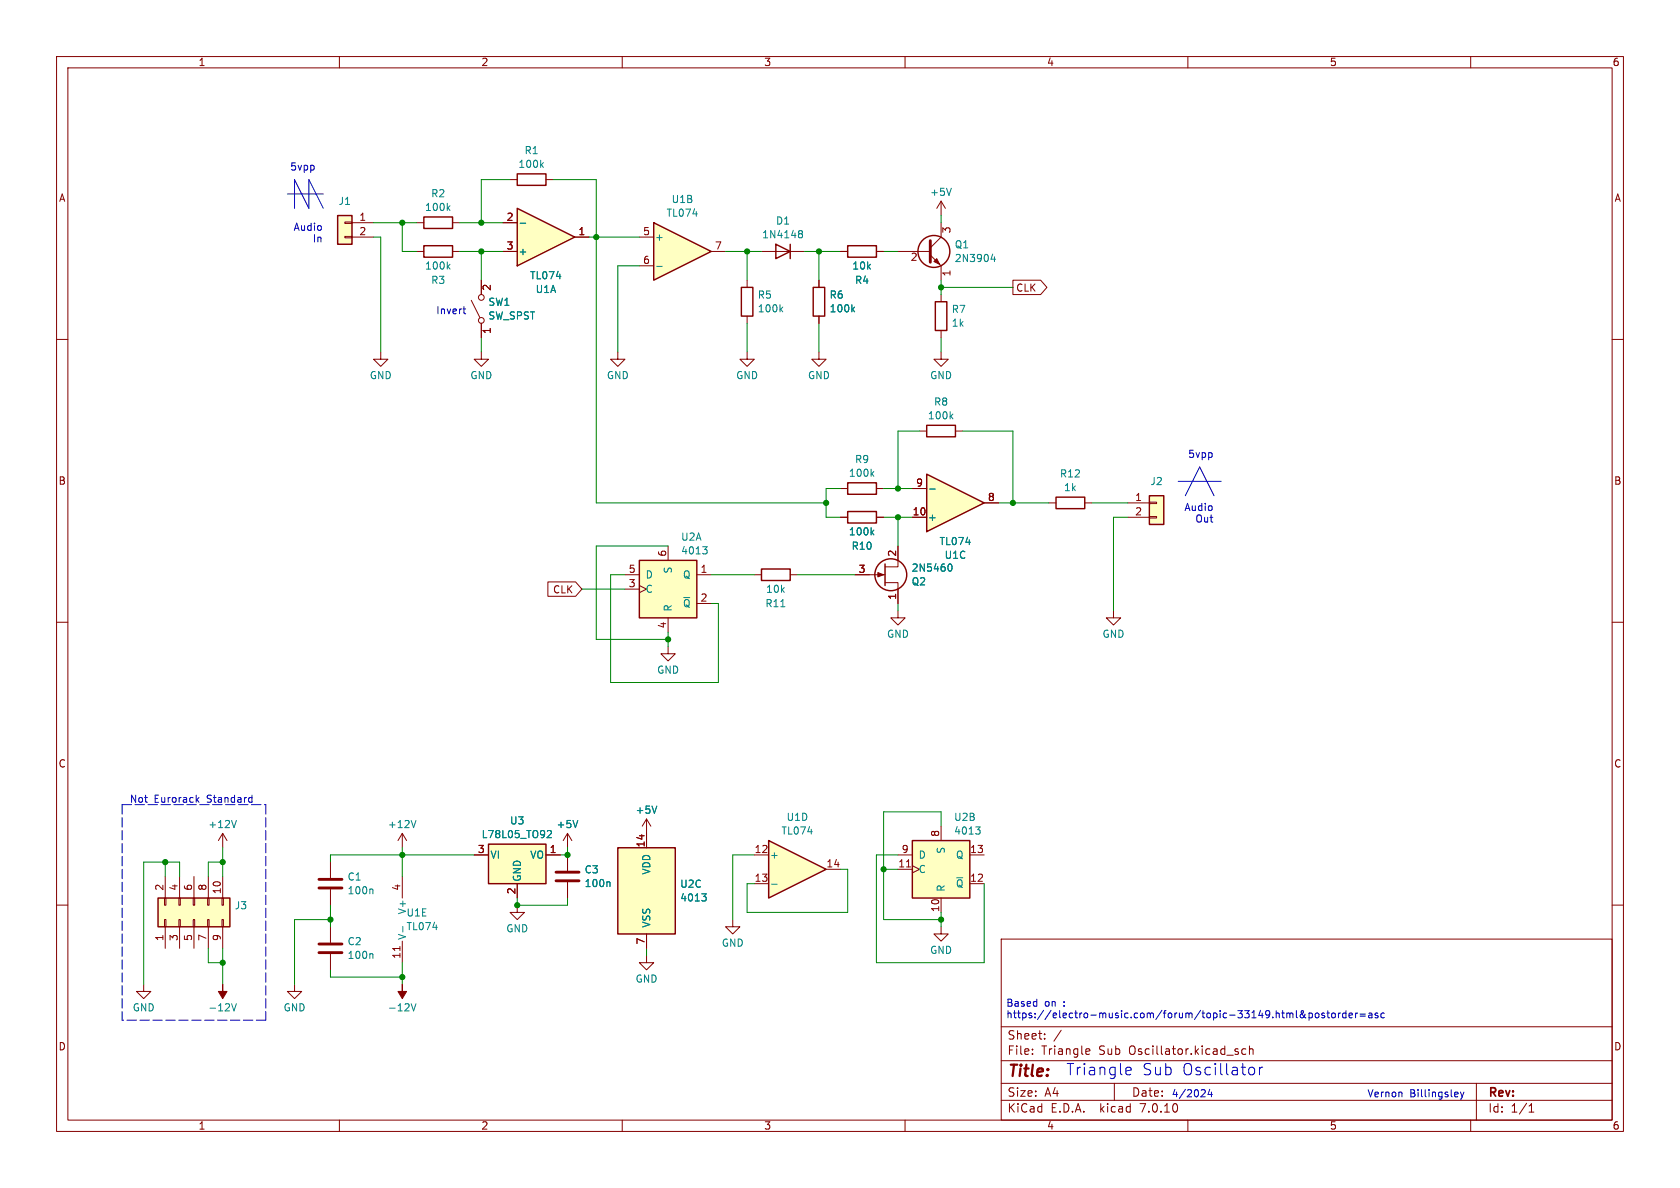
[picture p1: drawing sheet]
<svg xmlns="http://www.w3.org/2000/svg" width="297mm" height="210mm" viewBox="0 0 297 210" stroke-linecap="round" stroke-linejoin="round" font-family="sans-serif">
<g fill="none" stroke="#840000" stroke-width=".18">
<path d="M10 10h277v190h-277zM12 12h273v186h-273zM60 10v2M110 10v2M160 10v2M210 10v2M260 10v2M166.4 35.6l-.8 1.2M166.4 35.6v2.5M166.4 39.4v2.5l-1.9 1.9M166.4 35.6l.7 1.2M10 60h2"/>
<path d="M132.1 49.5v1.3M132.1 55.9v1.3M158.7 44.5h5.8M164.5 45.1l1.9 1.9v2.5M285 60h2M10 110h2M285 110h2M10 160h2M285 160h2M177 166h108v32h-108zM60 198v2M110 198v2"/>
<path d="M160 198v2M177 194.5h108M177 191.5h108M177 187.5h108M177 181.5h108M182.5 186.3v.1M182.5 185.5v.1M184.7 183.6v.1M184.7 182.8v.1M187.6 182.1l-1.3 2M192.2 185.4l.4 .1 .1 .3-.7 .1M192.6 186.3l-.4 .1"/>
<path d="M197 191.5v3M210 198v2M218.9 186v.3M220.2 185.5l-.4-.1-.3 .3v.4l.2 .2h.5M220.9 185.5l.2-.1 .4 .1v.9M220.9 184.9v1.5M260 198v2M261 191.5v6.5M270.3 196.6h.9M270.3 195.5l.4-.4v1.5"/>
</g>
<g fill="none" stroke="#840000" stroke-width=".25">
<path d="M131.1 50.8h2v5.1h-2z"/>
<circle cx="165.1" cy="44.4" r="2.82"/>
</g>
<path d="M168.2 33.3l-.4 1.2M138 54.6l.4 .5M138.4 54.3l-.5 .5M175.5 44.9l-.3 .9h.8M175.8 45.4v.8" fill="none" stroke="#008484" stroke-width=".18"/>
<path d="M164.5 42.5v3.9" fill="none" stroke="#840000" stroke-width=".51"/>
<path d="M165.1 46.2l.5-.5 .5 1z" fill="#840000" stroke="#840000" stroke-width=".18"/>
<path d="M115.6 39.4l10.1 5.1-10.1 5z" fill="#ffffc2"/>
<path d="M115.6 39.4l10.1 5.1-10.1 5zM143.8 50.8h2v5.1h-2zM134.6 100.6h5.1v2h-5.1zM27.9 158.8h12.7v5h-12.7zM86.4 149.2h10.1v7h-10.1z" fill="none" stroke="#840000" stroke-width=".25"/>
<g fill="none" stroke="#840000" stroke-width=".18">
<path d="M113 41.9h2.6M113 47h2.6M125.7 44.5h2.6M144.8 49.5v1.3M144.8 55.9v1.3M109.2 62.2v1.3h1.3l-1.3 1.3-1.3-1.3h1.3M144.8 62.2v1.3h1.2l-1.2 1.3-1.3-1.3h1.3M133.3 101.6h1.3M139.7 101.6h1.3M29.1 158.8h.2v1.2h-.2zM29.2 154.9v3.9M31.6 158.8h.3v1.2h-.3z"/>
<path d="M31.7 154.9v3.9M34.2 158.8h.2v1.2h-.2zM34.3 154.9v3.9M36.7 158.8h.3v1.2h-.3zM36.8 154.9v3.9M39.2 158.8h.3v1.2h-.3zM39.4 147.3v2.6M39.4 154.9v3.9M39.4 147.3l-.8 1.3M39.4 147.3l.7 1.3M83.8 151.1h2.6M91.4 156.2v2.6"/>
<path d="M96.5 151.1h2.6M29.1 162.6h.2v1.2h-.2zM29.2 163.8v3.8M31.6 162.6h.3v1.2h-.3zM31.7 163.8v3.8M34.2 162.6h.2v1.2h-.2zM34.3 163.8v3.8M36.7 162.6h.3v1.2h-.3zM36.8 163.8v3.8M39.2 162.6h.3v1.2h-.3zM39.4 163.8v3.8M91.4 160v1.3h1.3l-1.3 1.3-1.2-1.3h1.2"/>
</g>
<path d="M116.1 47.1h1M150.7 54.6l.4 .5M151.1 54.3l-.5 .5M138 107.3h.8M41.8 145l-.4 1.3M96.8 146.9l.4-.1 .3 .4-.8 .9h.8M40.9 177.4l.5 1.3 .4-1.3" fill="none" stroke="#008484" stroke-width=".18"/>
<g fill="#ffffc2" stroke="#ffffc2" stroke-width=".18">
<path d="M86.4 149.2h10.1v7h-10.1z"/>
<path d="M27.9 158.8h12.7v5h-12.7z"/>
</g>
<path d="M39.4 174v1.3h.7l-.7 1.2-.8-1.2h.8z" fill="#840000" stroke="#840000" stroke-width=".18"/>
<path d="M135.9 148.6l10.1 5.1-10.1 5.1z" fill="#ffffc2"/>
<path d="M203.2 87.6h2.5v5.1h-2.5zM135.9 148.6l10.1 5.1-10.1 5.1z" fill="none" stroke="#840000" stroke-width=".25"/>
<path d="M199.4 88.9h3.8M199.4 91.4h3.8M203.2 91.3h1.3v.3h-1.3zM203.2 88.8h1.3v.2h-1.3zM133.3 151.1h2.6M133.3 156.2h2.6M146 153.7h2.6" fill="none" stroke="#840000" stroke-width=".18"/>
<path d="M136.4 156.3h1" fill="none" stroke="#008484" stroke-width=".18"/>
<path d="M203.2 87.6h2.5v5.1h-2.5z" fill="#ffffc2" stroke="#ffffc2" stroke-width=".18"/>
<path d="M163.8 83.8l10.2 5.1-10.2 5.1z" fill="#ffffc2"/>
<path d="M59.7 38.1h2.5v5.1h-2.5zM91.4 30.7h5.1v2.1h-5.1zM137.2 43.2l2.5 1.3-2.5 1.2zM139.7 43.2v2.5M113 99.1h10.2v10.1h-10.2zM149.9 90.4h5v2.1h-5zM163.8 83.8l10.2 5.1-10.2 5.1zM186.7 87.9h5.1v2h-5.1z" fill="none" stroke="#840000" stroke-width=".25"/>
<g fill="none" stroke="#840000" stroke-width=".18">
<path d="M61 39.2h1.2v.3h-1.2zM62.2 39.4h3.8M90.2 31.8h1.2M96.5 31.8h1.3M61 41.8h1.2v.2h-1.2zM62.2 41.9h3.8M134.6 44.5h7.6M132.1 62.2v1.3h1.2l-1.2 1.3-1.3-1.3h1.3M118.1 96.5v2.6M148.6 91.4h1.3M154.9 91.4h1.3M161.3 91.4h2.5"/>
<path d="M161.3 86.4h2.5M174 88.9h2.5M185.4 88.9h1.3M191.8 88.9h1.2M110.5 101.6h2.5M110.5 104.1h2.5M113 103.5l1.3 .6-1.3 .7M118.1 114.3v1.3h1.3l-1.3 1.2-1.3-1.2h1.3M118.1 109.2v2.6M123.2 101.6h2.5M123.2 106.7h2.5M196.8 108v1.2h1.3l-1.3 1.3-1.2-1.3h1.2"/>
<path d="M25.4 174v1.3h1.3l-1.3 1.2-1.3-1.2h1.3M166.4 163.8v1.3h1.2l-1.2 1.3-1.3-1.3h1.3"/>
</g>
<path d="M95.7 29.1l.4 .5M96.1 28.7l-.5 .5M141.3 41.3h.1M141.3 40.8h.3l.2 .1 .1 .2-.3 .2M141.4 41.3h.2M141.4 41.3l-.1 .1M141.6 41.3l.3 .3-.1 .3-.2 .1h-.3M124.2 96.6h.8l-.4 .5M124.8 97.1l.2 .3v.3l-.2 .2M154.1 94.1l.4 .5M154.5 93.7l-.5 .5M164.4 86.5h.9" fill="none" stroke="#008484" stroke-width=".18"/>
<g fill="#ffffc2" stroke="#ffffc2" stroke-width=".18">
<path d="M113 99.1h10.2v10.1h-10.2z"/>
<path d="M59.7 38.1h2.5v5.1h-2.5z"/>
</g>
<path d="M91.4 36.8l10.2 5.1-10.2 5.1z" fill="#ffffc2"/>
<g fill="none" stroke="#840000" stroke-width=".25">
<path d="M74.9 38.4h5.1v2h-5.1zM91.4 36.8l10.2 5.1-10.2 5.1zM74.9 43.4h5.1v2.1h-5.1zM149.9 43.4h5v2.1h-5zM165.4 53.3h2v5.1h-2zM163.8 75.2h5.1v2h-5.1zM149.9 85.3h5v2.1h-5zM156.5 99.7v3.8M109.2 149.9h10.2v15.2h-10.2zM161.3 148.6h10.1v10.2h-10.1z"/>
<circle cx="157.5" cy="101.6" r="2.82"/>
</g>
<g fill="none" stroke="#840000" stroke-width=".18">
<path d="M73.7 39.4h1.2M80 39.4h1.3M88.9 39.4h2.5M73.7 44.5h1.2M80 44.5h1.3M83.3 53.1l1.5 3M85.1 49.5v2.6M85.1 57.2v2.5M88.9 44.5h2.5M101.6 41.9h2.5M144.8 49.5v1.3M144.8 55.9v1.3"/>
<path d="M148.6 44.5h1.3M154.9 44.5h1.3M166.4 52.1v1.2M166.4 58.4v1.3M179.1 49.5h4.9l1.1 1.3-1.1 1.3h-4.9zM67.3 62.2v1.3h1.3l-1.3 1.3-1.3-1.3h1.3M85.1 62.2v1.3h1.3l-1.3 1.3-1.3-1.3h1.3M162.6 76.2h1.2M166.4 62.2v1.3h1.2l-1.2 1.3-1.3-1.3h1.3M168.9 76.2h1.3M148.6 86.4h1.3M148.6 91.4h1.3"/>
<path d="M154.9 86.4h1.3M154.9 91.4h1.3M158.7 96.5v3.7h-2.2M161.3 86.4h2.5M161.3 91.4h2.5M174 88.9h2.5M96.9 102.9h4.9l1.1 1.2-1.1 1.3h-4.9zM151.1 101.6h5.4M156.5 103h2.2v3.7M158.7 108v1.2h1.3l-1.3 1.3-1.2-1.3h1.2M58.4 152.4v2.8M58.4 157.2v2.8"/>
<path d="M71.1 147.3v2.6M71.1 154.9v3.9M71.1 147.3l-.7 1.3M71.1 147.3l.8 1.3M83.8 151.1h2.6M91.4 156.2v2.6M96.5 151.1h2.6M100.3 147.3l-.7 1.3M100.3 147.3v2.6M100.3 151.1v2.8M100.3 156v2.8M100.3 147.3l.8 1.3"/>
<path d="M114.3 144.8v5.1M114.3 144.8l-.8 1.3M114.3 144.8l.8 1.3M158.7 153.7h2.6M158.7 151.1h2.6M160.3 153.3h.7M161.3 153l1.3 .7-1.3 .6M166.4 146.1v2.5M166.4 158.8v2.5M171.4 156.2h2.6M171.4 151.1h2.6M52.1 174v1.3h1.2l-1.2 1.2-1.3-1.2h1.3"/>
<path d="M58.4 163.8v2.8M58.4 168.7v2.8M70.7 167.3v.7M71.1 166.4v3.8M114.3 168.9v1.3h1.3l-1.3 1.3-1.3-1.3h1.3M114.3 165.1v2.5M129.5 162.6v1.2h1.3l-1.3 1.3-1.2-1.3h1.2"/>
<circle cx="85.1" cy="52.6" r=".51"/>
<circle cx="85.1" cy="56.6" r=".51"/>
</g>
<g fill="none" stroke="#008484" stroke-width=".18">
<path d="M79.2 36.7l.4 .5M79.6 36.4l-.5 .5M92 39.5h.9M79.2 47.1l.4 .5M79.6 46.7l-.5 .5M150.7 54.6l.4 .5M151.1 54.3l-.5 .5M168.1 73.6l.4 .4M168.5 73.2l-.5 .5M154.1 83.7l.4 .5M154.1 94.1l.4 .5M154.5 83.4l-.5 .4"/>
<path d="M154.5 93.7l-.5 .5M164.4 86.5h.9M167.8 99.8l.1-.1a.68 .68 0 0 1 .4 .6 .68 .68 0 0 1-.4 .7l-.1-.1M65.7 157.2l.2 .1v.7M73.5 145l-.4 1.3M96.8 146.9l.4-.1 .3 .4-.8 .9h.8M102.1 145l-.4 1.3M107.7 155.9l.1 .2v.6M116.1 142.5l-.4 1.3M124.1 158h.7l-.4 .5M124.6 158.5l.2 .2v.3l-.2 .3M172.5 146.2h.8l-.5 .5"/>
<path d="M173 146.7l.3 .2v.3l-.3 .2M65.7 168.6l.2 .2v.6M72.7 177.4l.4 1.3 .4-1.3"/>
</g>
<g fill="#840000" stroke="#840000" stroke-width=".18">
<path d="M71.1 174v1.3h.8l-.8 1.2-.7-1.2h.7z"/>
<path d="M155.2 101.2l1 .4-1 .4z"/>
</g>
<g fill="#ffffc2" stroke="#ffffc2" stroke-width=".18">
<path d="M109.2 149.9h10.2v15.2h-10.2z"/>
<path d="M161.3 148.6h10.1v10.2h-10.1z"/>
</g>
<path d="M56.4 157h4.1M56.4 155.4h4.1M98.3 155.7h4.1M98.3 154.2h4.1M56.4 168.4h4.1M56.4 166.9h4.1" fill="none" stroke="#840000" stroke-width=".51"/>
<g fill="none" stroke="#0000c2" stroke-width=".18">
<path d="M50.8 34.3h6.3M52.1 36.8v-5l2.5 5v-5l2.5 5M81.8 54.6h.5M82 55.3l.3 .2M208.3 85.1h7.6M209.5 87.6l2.6-5 2.5 5M34.8 141.3l.4 .5M35.2 141l-.5 .5M44.2 141h.3M44.5 140.6v1.2M44.5 141.8h-.3M229.2 178.7v1l.2 .2"/>
<path d="M230.7 179.3l-.2 .5a.34 .34 0 0 1-.6 0 .34 .34 0 0 1 .1-.5l.5-.4-.2-.2h-.2a1.21 1.21 0 0 0 .8 1.2M231.4 179.1h.4l.2 .2-.1 .6h-.5M231.4 179.1v1.2M232.6 179.1h.3l.3 .2v.4l-.3 .2h-.3l-.1-.2zM234.1 179.1h-.3l-.1 .2v.1l.4 .2v.3h-.4M234.6 179.1h.4M234.7 178.7v1l.3 .2M235.5 179.2l.2-.1 .3 .1 .1 .5-.1 .2h-.3l-.2-.1zM236.6 179.1v.8M237 179.1l-.4 .2M238 179.1h-.4l-.3 .2 .2 .6h.5M238 178.7v1.2"/>
<path d="M238.5 179.5l.6-.1-.1-.3h-.3l-.2 .2 .1 .6h.4M239.6 179.1v.8M240 179.1l-.4 .2M240.4 179.3h1M240.4 179.6h1M242 179.1h.5v.8M242.5 179.4h-.4l-.2 .2 .2 .3h.4M243.6 179.1h-.3l-.2 .2 .1 .1 .4 .2v.3h-.5M244.7 179.1h-.3l-.3 .2 .1 .6h.5M199.3 188.7l.6 .1 .1 .3-1 .2M199.9 189.9l-.6 .1M212.3 193.9h.8"/>
<path d="M213 192.7v.5M213.9 192.6l-.3 .9h.7M214.2 193v.9M221.6 188.8l.2 .2v.6l-.2 .3M222.7 188.7v1.3M223.2 188.7a.51 .51 0 0 0-.5 .3M247.8 193.1l.1 .8M257.6 193l.2 .4-.6 .1M257.7 193.8l-.1 .1M258.2 193l.3 .9M258.5 193.9l-.3 .4M258.8 193l-.3 .9"/>
</g>
<path d="M21.6 142.2h25.4M21.6 142.2v38.1M47 142.2v38.1M47 180.3h-25.4" fill="none" stroke="#0000c2" stroke-width=".18" stroke-dasharray="1.7 .6"/>
<g fill="none" stroke="#008400" stroke-width=".18">
<path d="M66 39.4h7.7M71.1 39.4v5.1h2.6M81.3 39.4h7.6M90.2 31.8h-5.1v7.6M97.8 31.8h7.6v57.1h40.6M166.4 38.1v1.3M66 41.9h1.3v20.3M81.3 44.5h7.6M85.1 44.5v5M85.1 59.7v2.5M104.1 41.9h8.9M113 47h-3.8v15.2"/>
<path d="M128.3 44.5h6.3M132.1 44.5v5M132.1 57.2v5M142.2 44.5h6.4M144.8 44.5v5M144.8 57.2v5M156.2 44.5h2.5M166.4 49.5v2.6M166.4 59.7v2.5M166.4 50.8h12.7M162.6 76.2h-3.9v10.2M170.2 76.2h8.9v12.7"/>
<path d="M118.1 96.5h-12.7v16.5h12.7M148.6 86.4h-2.6v5h2.6M156.2 91.4h5.1M156.2 86.4h5.1M158.7 91.4v5.1M176.5 88.9h8.9M193 88.9h6.4M199.4 91.4h-2.6v16.6M102.9 104.1h7.6M110.5 101.6h-2.6v19.1h19.1v-14h-1.3M118.1 111.8v2.5M125.7 101.6h7.6"/>
<path d="M141 101.6h10.1M158.7 106.7v1.3M29.2 152.4v2.5M31.7 154.9v-2.5h-6.3v21.6M39.4 152.4h-2.6v2.5M39.4 149.9v5M71.1 149.9v5M83.8 151.1h-25.4v1.3M91.4 158.8v1.2h8.9v-1.2M100.3 149.9v1.2h-1.2M133.3 151.1h-3.8v11.5M148.6 153.7h1.3v7.6h-17.8v-5.1h1.2"/>
<path d="M156.2 153.7h2.5M158.7 151.1h-3.8v19.1h19.1v-14M166.4 146.1v-2.6h-10.2v19.1h10.2M36.8 167.6v2.6h2.6M39.4 167.6v6.4M58.4 162.6h-6.3v11.4M58.4 160v3.8M58.4 171.5v1.2h12.7M71.1 170.2v3.8M114.3 167.6v1.3M166.4 161.3v2.5"/>
</g>
<g fill="#008400" stroke="#008400" stroke-width=".18">
<circle cx="118.1" cy="113" r=".46"/>
<circle cx="85.1" cy="44.5" r=".46"/>
<circle cx="105.4" cy="41.9" r=".46"/>
<circle cx="132.1" cy="44.5" r=".46"/>
<circle cx="100.3" cy="151.1" r=".46"/>
<circle cx="156.2" cy="153.7" r=".46"/>
<circle cx="166.4" cy="162.6" r=".46"/>
<circle cx="158.7" cy="86.4" r=".46"/>
<circle cx="158.7" cy="91.4" r=".46"/>
<circle cx="144.8" cy="44.5" r=".46"/>
<circle cx="146" cy="88.9" r=".46"/>
<circle cx="166.4" cy="50.8" r=".46"/>
<circle cx="71.1" cy="172.7" r=".46"/>
<circle cx="91.4" cy="160" r=".46"/>
<circle cx="71.1" cy="151.1" r=".46"/>
<circle cx="58.4" cy="162.6" r=".46"/>
<circle cx="85.1" cy="39.4" r=".46"/>
<circle cx="71.1" cy="39.4" r=".46"/>
<circle cx="179.1" cy="88.9" r=".46"/>
<circle cx="29.2" cy="152.4" r=".46"/>
<circle cx="39.4" cy="170.2" r=".46"/>
<circle cx="39.4" cy="152.4" r=".46"/>
</g>
<text font-size="2.8" fill="#840000" x="178" y="190.9">Title:</text>
<g font-size="2.8" fill="#0000c2">
<text x="188.5" y="190.2">Triangle</text>
<text x="202" y="190.2">Sub</text>
<text x="209.1" y="190.2">Oscillator</text>
</g>
<g font-size="2.1" fill="#840000">
<text x="178" y="184">Sheet:</text>
<text x="178" y="186.7">File:</text>
<text x="184.1" y="186.7">Triangle</text>
<text x="194.3" y="186.7">Sub</text>
<text x="199.8" y="186.7">Oscillator.kicad_sch</text>
<text x="178" y="196.9">KiCad</text>
<text x="178" y="194.1">Size:</text>
<text x="184.7" y="194.1">A4</text>
<text x="185.7" y="196.9">E.D.A.</text>
<text x="194.6" y="196.9">kicad</text>
<text x="200" y="194.1">Date:</text>
<text x="201.8" y="196.9">7.0.10</text>
<text x="263" y="194.3">Rev:</text>
<text x="263" y="196.9">Id:</text>
<text x="267.1" y="196.9">1/1</text>
</g>
<g font-size="1.8" fill="#840000">
<text x="35" y="11.9">1</text>
<text x="85" y="11.9">2</text>
<text x="135" y="11.9">3</text>
<text x="185" y="11.9">4</text>
<text x="235" y="11.9">5</text>
<text x="285" y="11.9">6</text>
<text x="10.3" y="35.9">A</text>
<text x="285.3" y="35.9">A</text>
<text x="63.4" y="39.1">1</text>
<text x="63.4" y="41.7">2</text>
<text x="89.5" y="39.1">2</text>
<text x="102.2" y="41.7">1</text>
<text x="113.6" y="41.7">5</text>
<text x="168.4" y="41.3" transform="rotate(-90 168.4 41.3)">3</text>
<text x="89.5" y="44.2">3</text>
<text x="113.6" y="46.7">6</text>
<text x="126.3" y="44.2">7</text>
<text x="160.9" y="46.4">2</text>
<text x="87.1" y="51.5" transform="rotate(-90 87.1 51.5)">2</text>
<text x="168.4" y="49" transform="rotate(-90 168.4 49)">1</text>
<text x="179.5" y="51.8">CLK</text>
<text x="87.1" y="59.1" transform="rotate(-90 87.1 59.1)">1</text>
<text x="10.3" y="85.9">B</text>
<text x="161.9" y="86.1">9</text>
<text x="174.6" y="88.6">8</text>
<text x="200.6" y="88.6">1</text>
<text x="285.3" y="85.9">B</text>
<text x="161.2" y="91.2">10</text>
<text x="200.6" y="91.2">2</text>
<text x="111.1" y="101.3">5</text>
<text x="117.9" y="98.5" transform="rotate(-90 117.9 98.5)">6</text>
<text x="123.8" y="101.3">1</text>
<text x="151.7" y="101.3">3</text>
<text x="158.5" y="98.5" transform="rotate(-90 158.5 98.5)">2</text>
<text x="97.7" y="105.1">CLK</text>
<text x="111.1" y="103.9">3</text>
<text x="123.8" y="106.4">2</text>
<text x="158.5" y="106.1" transform="rotate(-90 158.5 106.1)">1</text>
<text x="117.9" y="111.2" transform="rotate(-90 117.9 111.2)">4</text>
<text x="10.3" y="135.9">C</text>
<text x="285.3" y="135.9">C</text>
<text x="114" y="149.9" transform="rotate(-90 114 149.9)">14</text>
<text x="166.1" y="148" transform="rotate(-90 166.1 148)">8</text>
<text x="84.4" y="150.9">3</text>
<text x="97.1" y="150.9">1</text>
<text x="133.3" y="150.9">12</text>
<text x="133.3" y="156">13</text>
<text x="146" y="153.4">14</text>
<text x="158.7" y="153.4">11</text>
<text x="159.3" y="150.9">9</text>
<text x="171.4" y="156">12</text>
<text x="171.4" y="150.9">13</text>
<text x="29" y="157.6" transform="rotate(-90 29 157.6)">2</text>
<text x="31.5" y="157.6" transform="rotate(-90 31.5 157.6)">4</text>
<text x="34" y="157.6" transform="rotate(-90 34 157.6)">6</text>
<text x="36.6" y="157.6" transform="rotate(-90 36.6 157.6)">8</text>
<text x="39.1" y="158.2" transform="rotate(-90 39.1 158.2)">10</text>
<text x="70.9" y="157.6" transform="rotate(-90 70.9 157.6)">4</text>
<text x="91.2" y="158.2" transform="rotate(-90 91.2 158.2)">2</text>
<text x="166.1" y="161.3" transform="rotate(-90 166.1 161.3)">10</text>
<text x="29" y="166.4" transform="rotate(-90 29 166.4)">1</text>
<text x="31.5" y="166.4" transform="rotate(-90 31.5 166.4)">3</text>
<text x="34" y="166.4" transform="rotate(-90 34 166.4)">5</text>
<text x="36.6" y="166.4" transform="rotate(-90 36.6 166.4)">7</text>
<text x="39.1" y="166.4" transform="rotate(-90 39.1 166.4)">9</text>
<text x="114" y="167.1" transform="rotate(-90 114 167.1)">7</text>
<text x="70.9" y="169.6" transform="rotate(-90 70.9 169.6)">11</text>
<text x="10.3" y="185.9">D</text>
<text x="285.3" y="185.9">D</text>
<text x="35" y="199.9">1</text>
<text x="85" y="199.9">2</text>
<text x="135" y="199.9">3</text>
<text x="185" y="199.9">4</text>
<text x="235" y="199.9">5</text>
<text x="285" y="199.9">6</text>
</g>
<g font-size="1.8" fill="#008484">
<text x="91.5" y="29.9">100k</text>
<text x="92.6" y="27.5">R1</text>
<text x="76.1" y="35.1">R2</text>
<text x="164.3" y="34.8">+5V</text>
<text x="59.8" y="36.4">J1</text>
<text x="75" y="37.5">100k</text>
<text x="117.7" y="38.5">TL074</text>
<text x="118.6" y="36.1">U1B</text>
<text x="137.1" y="39.9">D1</text>
<text x="75" y="47.9">100k</text>
<text x="91.6" y="45.3">+</text>
<text x="115.7" y="42.8">+</text>
<text x="134.6" y="42.3">1N4148</text>
<text x="150.6" y="47.9">10k</text>
<text x="168.7" y="44.1">Q1</text>
<text x="168.7" y="46.5">2N3904</text>
<text x="76.1" y="50.4">R3</text>
<text x="93.6" y="49.6">TL074</text>
<text x="94.6" y="52">U1A</text>
<text x="133.9" y="53">R5</text>
<text x="146.6" y="53">R6</text>
<text x="151.1" y="50.4">R4</text>
<text x="86.2" y="56.7">SW_SPST</text>
<text x="86.2" y="54.3">SW1</text>
<text x="133.9" y="55.4">100k</text>
<text x="146.6" y="55.4">100k</text>
<text x="168.2" y="55.5">R7</text>
<text x="168.2" y="58">1k</text>
<text x="65.3" y="67.2">GND</text>
<text x="83.1" y="67.2">GND</text>
<text x="107.2" y="67.2">GND</text>
<text x="130" y="67.2">GND</text>
<text x="142.7" y="67.2">GND</text>
<text x="164.3" y="67.2">GND</text>
<text x="165" y="71.9">R8</text>
<text x="163.9" y="74.3">100k</text>
<text x="151.1" y="82.1">R9</text>
<text x="150" y="84.5">100k</text>
<text x="187.3" y="84.6">R12</text>
<text x="188" y="87">1k</text>
<text x="203.3" y="86">J2</text>
<text x="120.3" y="95.8">U2A</text>
<text x="150" y="94.8">100k</text>
<text x="164" y="92.3">+</text>
<text x="119" y="101.5" transform="rotate(-90 119 101.5)">S</text>
<text x="120.3" y="98.2">4013</text>
<text x="150.5" y="97.4">R10</text>
<text x="161.1" y="101.3">2N5460</text>
<text x="166" y="96.6">TL074</text>
<text x="166.9" y="99">U1C</text>
<text x="114" y="105">C</text>
<text x="114" y="102.5">D</text>
<text x="120.6" y="102.5">Q</text>
<text x="120.6" y="107.5">~{Q}</text>
<text x="135.2" y="107.5">R11</text>
<text x="135.3" y="105">10k</text>
<text x="161.1" y="103.7">Q2</text>
<text x="119" y="108.2" transform="rotate(-90 119 108.2)">R</text>
<text x="156.7" y="112.9">GND</text>
<text x="194.8" y="112.9">GND</text>
<text x="116.1" y="119.3">GND</text>
<text x="36.7" y="146.6">+12V</text>
<text x="68.5" y="146.6">+12V</text>
<text x="85" y="148.4">L78L05_TO92</text>
<text x="90.1" y="145.9">U3</text>
<text x="98.3" y="146.6">+5V</text>
<text x="112.3" y="144.1">+5V</text>
<text x="138.1" y="147.7">TL074</text>
<text x="139" y="145.3">U1D</text>
<text x="168.6" y="145.3">U2B</text>
<text x="168.6" y="147.7">4013</text>
<text x="61.4" y="155.9">C1</text>
<text x="86.6" y="152">VI</text>
<text x="92.3" y="156" transform="rotate(-90 92.3 156)">GND</text>
<text x="93.6" y="152">VO</text>
<text x="103.3" y="154.6">C3</text>
<text x="115.2" y="154.7" transform="rotate(-90 115.2 154.7)">VDD</text>
<text x="136" y="152">+</text>
<text x="162.3" y="154.5">C</text>
<text x="162.3" y="152">D</text>
<text x="167.2" y="151" transform="rotate(-90 167.2 151)">S</text>
<text x="168.9" y="152">Q</text>
<text x="41.4" y="160.9">J3</text>
<text x="61.4" y="158.3">100n</text>
<text x="72" y="161.7" transform="rotate(-90 72 161.7)">V+</text>
<text x="103.3" y="157">100n</text>
<text x="120.2" y="157.1">U2C</text>
<text x="120.2" y="159.6">4013</text>
<text x="167.2" y="157.7" transform="rotate(-90 167.2 157.7)">R</text>
<text x="168.9" y="157.1">~{Q}</text>
<text x="61.4" y="167.3">C2</text>
<text x="71.8" y="162.2">U1E</text>
<text x="71.8" y="164.6">TL074</text>
<text x="72" y="166.2" transform="rotate(-90 72 166.2)">V-</text>
<text x="89.4" y="165">GND</text>
<text x="115.2" y="164.1" transform="rotate(-90 115.2 164.1)">VSS</text>
<text x="127.5" y="167.6">GND</text>
<text x="61.4" y="169.7">100n</text>
<text x="112.3" y="173.9">GND</text>
<text x="164.3" y="168.8">GND</text>
<text x="23.4" y="179">GND</text>
<text x="36.7" y="179">-12V</text>
<text x="50" y="179">GND</text>
<text x="68.5" y="179">-12V</text>
</g>
<g font-size="1.8" fill="#0000c2">
<text x="51.2" y="30.2">5vpp</text>
<text x="51.8" y="40.9">Audio</text>
<text x="55.2" y="42.9">In</text>
<text x="77" y="55.6">Invert</text>
<text x="210" y="81">5vpp</text>
<text x="209.3" y="90.4">Audio</text>
<text x="211.2" y="92.5">Out</text>
<text x="22.9" y="142">Not</text>
<text x="27.2" y="142">Eurorack</text>
<text x="36.7" y="142">Standard</text>
<text x="177.8" y="178">Based</text>
<text x="184.7" y="178">on</text>
<text x="188.1" y="178">:</text>
<text x="177.8" y="180.1">https://electro-music.com/forum/topic-33149.html&amp;postorder=asc</text>
<text x="207" y="194.1">4/2024</text>
<text x="241.6" y="194.1">Vernon</text>
<text x="249.2" y="194.1">Billingsley</text>
</g>
</svg>
